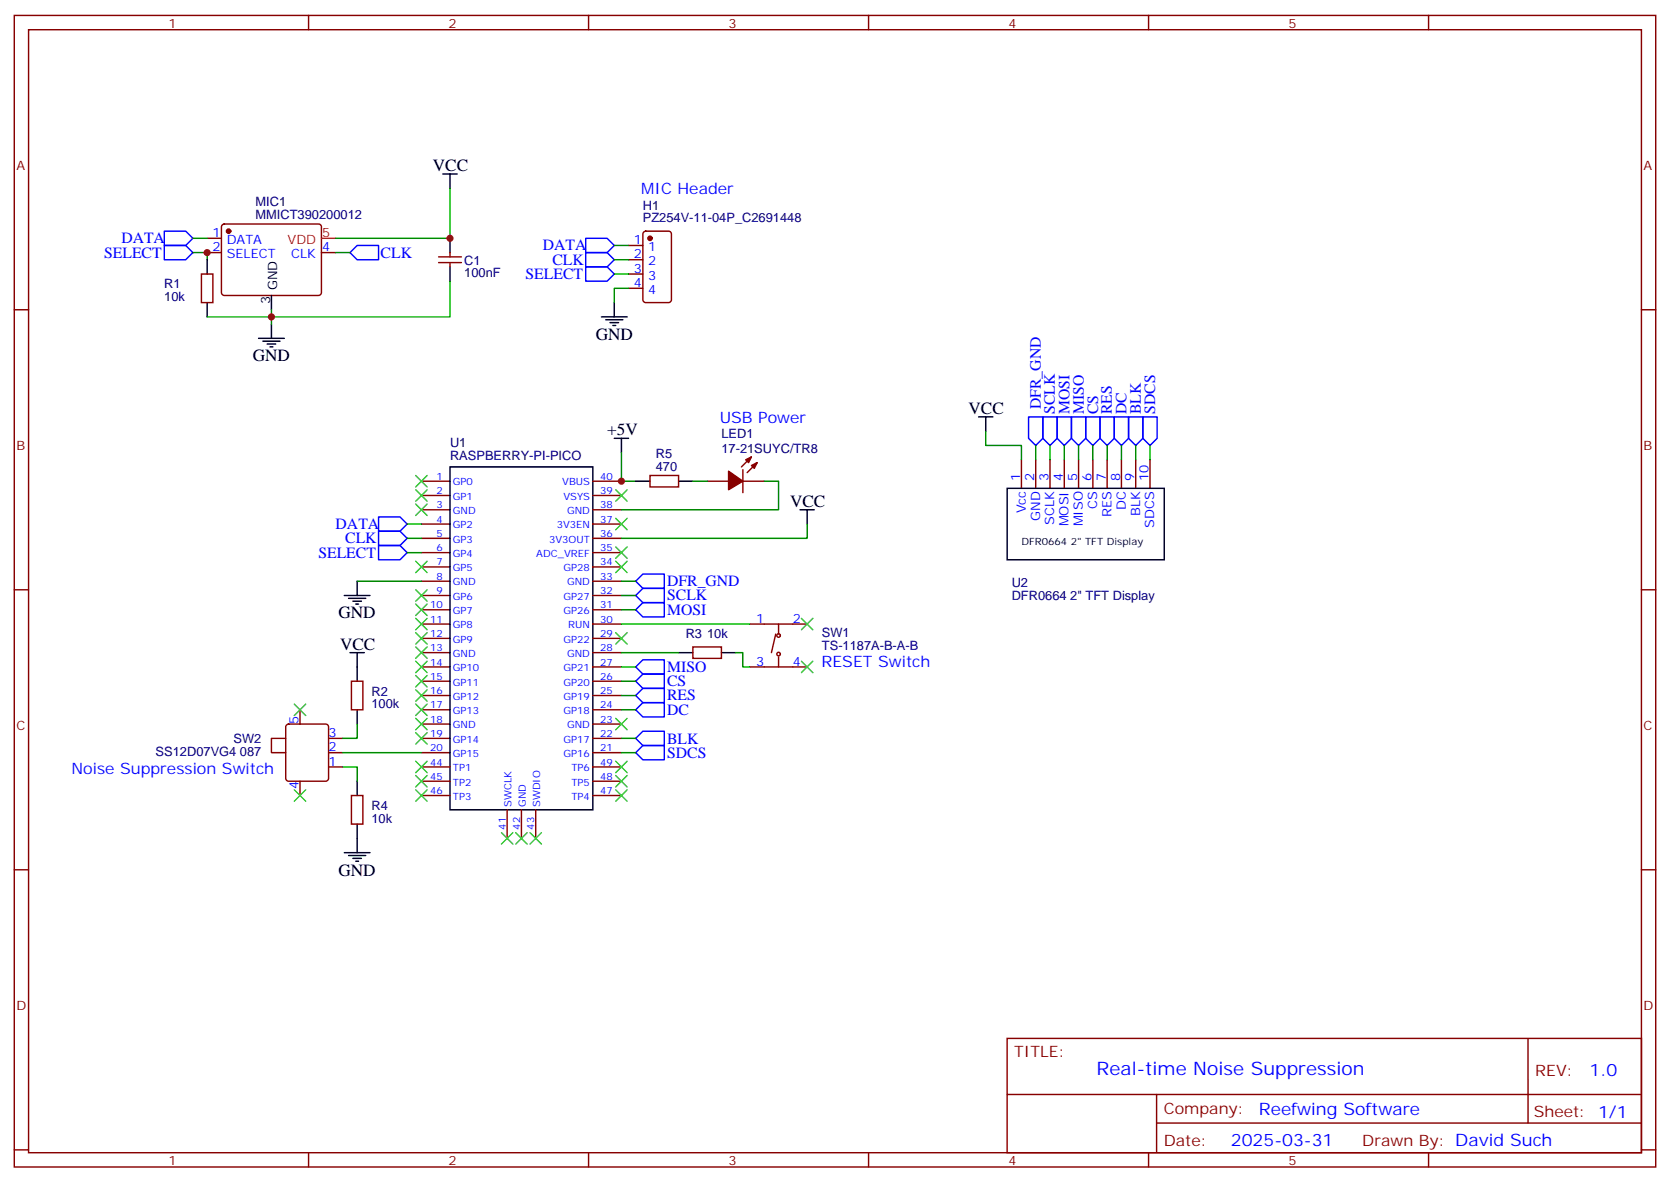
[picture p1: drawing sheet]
<svg xmlns="http://www.w3.org/2000/svg" width="412mm" height="292mm" viewBox="0 0 412 292" stroke-linecap="round" stroke-linejoin="round" font-family="sans-serif">
<g fill="none" stroke="#870000" stroke-width=".35">
<path d="M3.5 3.8h405.4v284.3h-405.4zM7.1 7.3h398.2v277.3h-398.2zM76.2 3.8v3.5M145.3 3.8v3.5M214.5 3.8v3.5M283.6 3.8v3.5M352.8 3.8v3.5M51.2 58.8h3.5M54.9 55.5l.5-.2h23.3a.71 .71 0 0 1 .7 .7v16.2a.76 .76 0 0 1-.7 .8h-23.3a.76 .76 0 0 1-.7-.8v-16.2zM159 57.3l.5-.2h5.6a.71 .71 0 0 1 .7 .7v16.2a.76 .76 0 0 1-.7 .7h-5.6a.76 .76 0 0 1-.8-.7v-16.2zM3.5 76.5h3.6M49.7 67.7h2.9v7h-2.9z"/>
<path d="M51.2 62.4h3.5M79.4 62.4h3.5M108.3 63.4h5.6M108.3 64.8h5.6M111.1 62.4v1M111.1 64.8v1.1M155.2 60.6h3.5M155.2 64.1h3.5M155.2 67.7h3.5M155.2 71.2h3.5M405.3 76.5h3.6M104.1 118.8h7"/>
<path d="M146.4 118.8h7.1M160.5 117.4h7.1v2.8h-7.1zM174.6 118.8h5.3M183.4 118.8h5.3M183.4 116v5.6M185.6 112.8l-2.5 2.5M187 114.2l-2.5 2.5M252.2 113.5v7.1M255.8 113.5v7.1M259.3 113.5v7.1M262.8 113.5v7.1M266.3 113.5v7.1"/>
<path d="M269.9 113.5v7.1M273.4 113.5v7.1M276.9 113.5v7.1M280.5 113.5v7.1M284 113.5v7.1M104.1 122.3h7M104.1 125.9h7M104.1 129.4h7M104.1 132.9h7M104.1 136.5h7M104.1 140h7M146.4 122.3h7.1"/>
<path d="M146.4 125.9h7.1M146.4 129.4h7.1M146.4 132.9h7.1M146.4 136.5h7.1M146.4 140h7.1M3.5 145.6h3.6M104.1 143.5h7M104.1 147h7M104.1 150.6h7M104.1 154.1h7M104.1 157.6h7M146.4 143.5h7.1"/>
<path d="M146.4 147h7.1M146.4 150.6h7.1M146.4 154.1h7.1M146.4 157.6h7.1M171.1 159.7h7.1v2.9h-7.1zM185.2 154.1h14.1M191.6 156.6l-1.1 4.5M192.3 154.1v2.5M405.3 145.6h3.6M70.8 179l.5-.2h9.1a.71 .71 0 0 1 .7 .7v12.7a.76 .76 0 0 1-.7 .7h-9.1a.76 .76 0 0 1-.7-.7v-12.7zM74.1 175.3v3.5M86.8 168.2h2.8v7.1h-2.8z"/>
<path d="M104.1 161.1h7M104.1 164.7h7M104.1 168.2h7M104.1 171.7h7M104.1 175.3h7M104.1 178.8h7M146.4 161.1h7.1M146.4 164.7h7.1M146.4 168.2h7.1M146.4 171.7h7.1M146.4 175.3h7.1M146.4 178.8h7.1"/>
<path d="M185.2 164.7h14.1M192.3 162.2v2.5M70.6 182.3h-3.6v3.5h3.6M74.1 192.9v3.5M81.1 182.3h3.6M81.1 185.8h3.6M81.1 189.4h3.6M86.8 196.4h2.8v7.1h-2.8zM104.1 182.3h7M104.1 185.8h7M104.1 189.4h7M104.1 192.9h7"/>
<path d="M104.1 196.4h7M125.2 200v7M128.8 200v7M132.3 200v7M146.4 182.3h7.1M146.4 185.8h7.1M146.4 189.4h7.1M146.4 192.9h7.1M146.4 196.4h7.1M3.5 214.8h3.6M405.3 214.8h3.6M248.7 256.4h156.6v28.2h-156.6z"/>
<path d="M377.3 256.4v20.9M248.7 270.2h156.5M285.6 277.3h119.6M285.6 270.2v14.2M3.5 283.9h3.6M76.2 284.6v3.5M145.3 284.6v3.5M214.5 284.6v3.5M283.6 284.6v3.5M352.8 284.6v3.5M405.3 283.9h3.6"/>
<circle cx="192.3" cy="156.9" r=".44"/>
<circle cx="192.3" cy="161.5" r=".44"/>
</g>
<g fill="#870000" stroke="#870000" stroke-width=".35">
<path d="M185.6 114.9l1.4-.7-.7 1.4z"/>
<path d="M184.1 113.5l1.5-.7-.7 1.4z"/>
<path d="M179.9 116.3l3.5 2.5-3.5 2.1z"/>
<circle cx="56.4" cy="57.1" r=".53"/>
<circle cx="160.5" cy="58.8" r=".53"/>
</g>
<path d="M79.4 58.8h3.5" fill="none" stroke="#f00" stroke-width=".35"/>
<g fill="none" stroke="#000" stroke-width=".35">
<path d="M109.4 43h3.5M111.1 43v3.5M111.1 58.8v3.6M51.2 64.1v3.6M51.2 74.7v3.5M67 73v3.5M111.1 65.9v3.5M148.5 78.2h6.4M149.6 79h4.2M150.6 79.7h2.2M151.7 74.7v3.5M63.9 83.5h6.3"/>
<path d="M64.9 84.2h4.2M66 84.9h2.1M66.7 85.7h.7M67 80v3.5M151.3 80.4h.7M111.1 115.3h35.3v84.7h-35.3zM151.7 108.2h3.5M153.5 108.2v3.6M157 118.8h3.5M167.6 118.8h3.5M241.7 102.9h3.5M243.4 102.9v3.6"/>
<path d="M197.6 125.9h3.5M199.3 125.9v3.5M248.7 120.6h38.8v17.6h-38.8zM85 147h6.4M86.1 147.7h4.2M87.1 148.4h2.2M87.8 149.2h.7M88.2 143.5v3.5M86.4 161.1h3.6M88.2 161.1v7.1M88.2 175.3v3.5M167.6 161.1h3.5"/>
<path d="M178.2 161.1h3.5M88.2 192.9v3.5M85 210.5h6.4M86.1 211.2h4.2M87.1 211.9h2.2M87.8 212.7h.7M88.2 203.5v7"/>
</g>
<g fill="none" stroke="#008700" stroke-width=".35">
<path d="M47.6 58.8h3.6M111.1 46.5v12.3h-28.2M47.6 62.4h3.6v1.7M67 76.5v3.5M82.9 62.4h3.5M111.1 69.4v8.8h-59.9M151.7 60.6h3.5M151.7 64.1h3.5M151.7 67.7h3.5M155.2 71.2h-3.5v3.5M153.5 111.8v7h3.5M171.1 118.8h3.5"/>
<path d="M188.7 118.8h3.6v7.1h-38.8M243.4 106.5v3.5h8.8v3.5M255.8 110v3.5M259.3 110v3.5M262.8 110v3.5M266.3 110v3.5M269.9 110v3.5M273.4 110v3.5M276.9 110v3.5M280.5 110v3.5M284 110v3.5M100.5 129.4h3.6"/>
<path d="M100.5 132.9h3.6M100.5 136.5h3.6M199.3 129.4v3.5h-45.8M88.2 143.5h15.9M153.5 154.1h31.7M153.5 143.5h3.5M153.5 147h3.5M153.5 150.6h3.5M88.2 178.8v3.5h-3.5M153.5 161.1h14.1M153.5 164.7h3.5M153.5 168.2h3.5"/>
<path d="M153.5 171.7h3.5M153.5 175.3h3.5M181.7 161.1h1.7v3.6h1.8M84.7 189.4h3.5v3.5M84.7 185.8h19.4M153.5 185.8h3.5M153.5 182.3h3.5"/>
</g>
<g fill="none" stroke="#00f" stroke-width=".35">
<path d="M40.6 57.1h5.3l1.7 1.7-1.7 1.8h-5.3zM144.6 58.8h5.3l1.8 1.8-1.8 1.8h-5.3zM40.6 60.6h5.3l1.7 1.8-1.7 1.7h-5.3zM88.2 60.6h5.3v3.5h-5.3l-1.8-1.7zM144.6 62.4h5.3l1.8 1.7-1.8 1.8h-5.3zM144.6 65.9h5.3l1.8 1.8-1.8 1.7h-5.3zM254 102.9h3.5v5.3l-1.7 1.8-1.8-1.8zM257.5 102.9h3.6v5.3l-1.8 1.8-1.8-1.8zM261.1 102.9h3.5v5.3l-1.8 1.8-1.7-1.8zM264.6 102.9h3.5v5.3l-1.8 1.8-1.7-1.8zM268.1 102.9h3.5v5.3l-1.7 1.8-1.8-1.8zM271.6 102.9h3.6v5.3l-1.8 1.8-1.8-1.8z"/>
<path d="M275.2 102.9h3.5v5.3l-1.8 1.8-1.7-1.8zM278.7 102.9h3.5v5.3l-1.7 1.8-1.8-1.8zM282.2 102.9h3.6v5.3l-1.8 1.8-1.8-1.8zM93.5 127.6h5.3l1.7 1.8-1.7 1.8h-5.3zM93.5 131.2h5.3l1.7 1.7-1.7 1.8h-5.3zM93.5 134.7h5.3l1.7 1.8-1.7 1.7h-5.3zM158.7 148.8h5.3v3.5h-5.3l-1.7-1.7zM158.7 145.3h5.3v3.5h-5.3l-1.7-1.8zM158.7 141.7h5.3v3.6h-5.3l-1.7-1.8zM157 175.3l1.7-1.8h5.3v3.5h-5.3zM158.7 166.4h5.3v3.6h-5.3l-1.7-1.8zM158.7 170h5.3v3.5h-5.3l-1.7-1.8z"/>
<path d="M158.7 162.9h5.3v3.5h-5.3l-1.7-1.7zM158.7 180.6h5.3v3.5h-5.3l-1.7-1.8zM158.7 184.1h5.3v3.5h-5.3l-1.7-1.8z"/>
</g>
<g fill="none" stroke="#3c3" stroke-width=".35">
<path d="M102.7 117.4l2.8 2.8M105.5 117.4l-2.8 2.8M102.7 120.9l2.8 2.9M102.7 124.5l2.8 2.8M102.7 138.6l2.8 2.8M105.5 120.9l-2.8 2.9M105.5 124.5l-2.8 2.8M105.5 138.6l-2.8 2.8M152 120.9l2.9 2.9M152 128l2.9 2.8M152 135l2.9 2.9M152 138.6l2.9 2.8"/>
<path d="M154.9 138.6l-2.9 2.8M154.9 120.9l-2.9 2.9M154.9 128l-2.9 2.8M154.9 135l-2.9 2.9M102.7 145.6l2.8 2.8M102.7 149.2l2.8 2.8M102.7 152.7l2.8 2.8M102.7 156.2l2.8 2.8M102.7 159.7l2.8 2.9M105.5 145.6l-2.8 2.8M105.5 149.2l-2.8 2.8M105.5 152.7l-2.8 2.8"/>
<path d="M105.5 156.2l-2.8 2.8M105.5 159.7l-2.8 2.9M152 156.2l2.9 2.8M154.9 156.2l-2.9 2.8M197.9 152.7l2.8 2.8M200.7 152.7l-2.8 2.8M72.7 173.8l2.8 2.9M75.5 173.8l-2.8 2.9M102.7 163.3l2.8 2.8M102.7 166.8l2.8 2.8M102.7 170.3l2.8 2.8M102.7 173.8l2.8 2.9"/>
<path d="M102.7 177.4l2.8 2.8M105.5 170.3l-2.8 2.8M105.5 177.4l-2.8 2.8M105.5 163.3l-2.8 2.8M105.5 166.8l-2.8 2.8M105.5 173.8l-2.8 2.9M152 177.4l2.9 2.8M154.9 177.4l-2.9 2.8M197.9 163.3l2.8 2.8M200.7 163.3l-2.8 2.8M72.7 195l2.8 2.8M75.5 195l-2.8 2.8"/>
<path d="M102.7 188l2.8 2.8M102.7 191.5l2.8 2.8M102.7 195l2.8 2.8M102.7 180.9l2.8 2.8M105.5 188l-2.8 2.8M105.5 191.5l-2.8 2.8M105.5 195l-2.8 2.8M105.5 180.9l-2.8 2.8M152 188l2.9 2.8M152 191.5l2.9 2.8M152 195l2.9 2.8M154.9 188l-2.9 2.8"/>
<path d="M154.9 191.5l-2.9 2.8M154.9 195l-2.9 2.8M123.8 205.6l2.8 2.8M126.6 205.6l-2.8 2.8M127.4 205.6l2.8 2.8M130.2 205.6l-2.8 2.8M130.9 205.6l2.8 2.8M133.7 205.6l-2.8 2.8"/>
</g>
<g fill="#c00">
<circle cx="67" cy="78.2" r=".88"/>
<circle cx="51.2" cy="62.4" r=".88"/>
<circle cx="111.1" cy="58.8" r=".88"/>
<circle cx="153.5" cy="118.8" r=".88"/>
</g>
<text font-size="4.6" fill="#00f" x="270.8" y="265.4">Real-time Noise Suppression</text>
<g font-size="4.2">
<text x="106.9" y="42.3">VCC</text>
<text x="147.1" y="83.9">GND</text>
<text x="62.4" y="89.2">GND</text>
<text x="149.9" y="107.5">+5V</text>
<text x="239.2" y="102.2">VCC</text>
<text x="195.1" y="125.2">VCC</text>
<text x="83.6" y="152.7">GND</text>
<text x="84" y="160.4">VCC</text>
<text x="83.6" y="216.2">GND</text>
</g>
<g font-size="4.2" fill="#00f">
<text x="392.5" y="265.7">1.0</text>
<text x="310.9" y="275.2">Reefwing Software</text>
<text x="304" y="283">2025-03-31</text>
</g>
<g font-size="3.9" fill="#00f">
<text x="158.3" y="48">MIC Header</text>
<text x="25.7" y="63.6">SELECT</text>
<text x="30" y="60.1">DATA</text>
<text x="94" y="63.6">CLK</text>
<text x="134" y="61.8">DATA</text>
<text x="136.4" y="65.4">CLK</text>
<text x="129.8" y="68.9">SELECT</text>
<text x="257" y="101" transform="rotate(-90 257 101)">DFR_GND</text>
<text x="177.7" y="104.4">USB Power</text>
<text x="260.5" y="102.2" transform="rotate(-90 260.5 102.2)">SCLK</text>
<text x="264.1" y="102.2" transform="rotate(-90 264.1 102.2)">MOSI</text>
<text x="267.6" y="102.2" transform="rotate(-90 267.6 102.2)">MISO</text>
<text x="271.1" y="102.2" transform="rotate(-90 271.1 102.2)">CS</text>
<text x="274.6" y="102.2" transform="rotate(-90 274.6 102.2)">RES</text>
<text x="278.2" y="102.2" transform="rotate(-90 278.2 102.2)">DC</text>
<text x="281.7" y="102.2" transform="rotate(-90 281.7 102.2)">BLK</text>
<text x="285.3" y="102.2" transform="rotate(-90 285.3 102.2)">SDCS</text>
<text x="82.9" y="130.6">DATA</text>
<text x="78.6" y="137.7">SELECT</text>
<text x="85.3" y="134.2">CLK</text>
<text x="164.7" y="148.2">SCLK</text>
<text x="164.7" y="144.7">DFR_GND</text>
<text x="164.7" y="151.8">MOSI</text>
<text x="164.7" y="165.9">MISO</text>
<text x="202.8" y="164.7">RESET Switch</text>
<text x="164.7" y="169.5">CS</text>
<text x="164.7" y="172.9">RES</text>
<text x="164.7" y="176.5">DC</text>
<text x="164.7" y="183.6">BLK</text>
<text x="17.6" y="191.1">Noise Suppression Switch</text>
<text x="164.7" y="187.1">SDCS</text>
</g>
<g font-size="3.9" fill="#800">
<text x="250.5" y="261">TITLE:</text>
<text x="379.1" y="265.7">REV:</text>
<text x="287.4" y="275.2">Company:</text>
<text x="378.7" y="275.8">Sheet: 1/1</text>
<text x="287.4" y="282.9">Date:</text>
<text x="336.4" y="282.9">Drawn By: David Such</text>
</g>
<g font-size="3.2" fill="#800">
<text x="41.6" y="6.8">1</text>
<text x="110.8" y="6.8">2</text>
<text x="179.9" y="6.8">3</text>
<text x="249.1" y="6.8">4</text>
<text x="318.2" y="6.8">5</text>
<text x="4.1" y="41.9">A</text>
<text x="405.9" y="41.9">A</text>
<text x="4.1" y="111.1">B</text>
<text x="405.9" y="111.1">B</text>
<text x="4.1" y="180.2">C</text>
<text x="405.9" y="180.2">C</text>
<text x="4.1" y="249.3">D</text>
<text x="405.9" y="249.3">D</text>
<text x="41.6" y="287.6">1</text>
<text x="110.8" y="287.6">2</text>
<text x="179.9" y="287.6">3</text>
<text x="249.1" y="287.6">4</text>
<text x="318.2" y="287.6">5</text>
</g>
<g font-size="3.2" fill="#000080">
<text x="63.1" y="50.8">MIC1</text>
<text x="158.7" y="51.8">H1</text>
<text x="63.1" y="54">MMICT390200012</text>
<text x="158.7" y="54.8">PZ254V-11-04P_C2691448</text>
<text x="114.7" y="65.3">C1</text>
<text x="40.6" y="71.2">R1</text>
<text x="114.7" y="68.5">100nF</text>
<text x="40.6" y="74.4">10k</text>
<text x="111.1" y="113.5">RASPBERRY-PI-PICO</text>
<text x="111.1" y="110.3">U1</text>
<text x="161.9" y="113.2">R5</text>
<text x="178.2" y="111.8">17-21SUYC/TR8</text>
<text x="178.2" y="108.2">LED1</text>
<text x="161.9" y="116.3">470</text>
<text x="249.8" y="148.2">DFR0664 2&quot; TFT Display</text>
<text x="249.8" y="145">U2</text>
<text x="169.3" y="157.6">R3</text>
<text x="174.6" y="157.6">10k</text>
<text x="203" y="160.5">TS-1187A-B-A-B</text>
<text x="203" y="157.4">SW1</text>
<text x="91.7" y="171.7">R2</text>
<text x="91.7" y="174.8">100k</text>
<text x="57.7" y="183.4">SW2</text>
<text x="38.4" y="186.6">SS12D07VG4 087</text>
<text x="91.7" y="203.1">10k</text>
<text x="91.7" y="200">R4</text>
</g>
<g font-size="3.2" fill="#00f">
<text x="52.5" y="58.5">1</text>
<text x="52.5" y="62">2</text>
<text x="56" y="60.3">DATA</text>
<text x="56" y="63.8">SELECT</text>
<text x="71.9" y="63.8">CLK</text>
<text x="79.6" y="62">4</text>
<text x="156.6" y="60.3">1</text>
<text x="156.6" y="63.8">2</text>
<text x="160.1" y="62">1</text>
<text x="160.1" y="65.5">2</text>
<text x="156.6" y="67.3">3</text>
<text x="156.6" y="70.8">4</text>
<text x="160.1" y="69.1">3</text>
<text x="160.1" y="72.6">4</text>
<text x="251.9" y="118.8" transform="rotate(-90 251.9 118.8)">1</text>
<text x="255.4" y="118.8" transform="rotate(-90 255.4 118.8)">2</text>
<text x="258.9" y="118.8" transform="rotate(-90 258.9 118.8)">3</text>
<text x="262.5" y="118.8" transform="rotate(-90 262.5 118.8)">4</text>
<text x="266" y="118.8" transform="rotate(-90 266 118.8)">5</text>
<text x="269.5" y="118.8" transform="rotate(-90 269.5 118.8)">6</text>
<text x="273" y="118.8" transform="rotate(-90 273 118.8)">7</text>
<text x="276.6" y="118.8" transform="rotate(-90 276.6 118.8)">8</text>
<text x="280.1" y="118.8" transform="rotate(-90 280.1 118.8)">9</text>
<text x="283.6" y="118.8" transform="rotate(-90 283.6 118.8)">10</text>
<text x="270.9" y="125.7" transform="rotate(-90 270.9 125.7)">CS</text>
<text x="278" y="125.9" transform="rotate(-90 278 125.9)">DC</text>
<text x="253.3" y="126.8" transform="rotate(-90 253.3 126.8)">Vcc</text>
<text x="256.8" y="128.6" transform="rotate(-90 256.8 128.6)">GND</text>
<text x="260.3" y="129.6" transform="rotate(-90 260.3 129.6)">SCLK</text>
<text x="263.9" y="130" transform="rotate(-90 263.9 130)">MOSI</text>
<text x="267.4" y="130" transform="rotate(-90 267.4 130)">MISO</text>
<text x="274.5" y="127.7" transform="rotate(-90 274.5 127.7)">RES</text>
<text x="281.5" y="127.4" transform="rotate(-90 281.5 127.4)">BLK</text>
<text x="285" y="130.3" transform="rotate(-90 285 130.3)">SDCS</text>
<text x="186.7" y="153.7">1</text>
<text x="195.8" y="153.7">2</text>
<text x="186.7" y="164.3">3</text>
<text x="195.8" y="164.3">4</text>
<text x="73.7" y="178.8" transform="rotate(-90 73.7 178.8)">5</text>
<text x="81.1" y="185.5">2</text>
<text x="81.1" y="182">3</text>
<text x="81.1" y="189">1</text>
<text x="73.7" y="194.9" transform="rotate(-90 73.7 194.9)">4</text>
</g>
<g font-size="3.2" fill="#f00">
<text x="79.6" y="58.5">5</text>
<text x="71" y="60.3">VDD</text>
</g>
<g font-size="3.2">
<text x="68.4" y="71.6" transform="rotate(-90 68.4 71.6)">GND</text>
<text x="66.7" y="75.1" transform="rotate(-90 66.7 75.1)">3</text>
</g>
<g font-size="2.5" fill="#00f">
<text x="107.8" y="118.5">1</text>
<text x="111.8" y="119.9">GP0</text>
<text x="138.8" y="119.9">VBUS</text>
<text x="148.2" y="118.5">40</text>
<text x="107.8" y="122">2</text>
<text x="107.8" y="125.5">3</text>
<text x="111.8" y="123.4">GP1</text>
<text x="139.1" y="123.4">VSYS</text>
<text x="148.2" y="125.5">38</text>
<text x="148.2" y="122">39</text>
<text x="107.8" y="129">4</text>
<text x="111.8" y="126.9">GND</text>
<text x="111.8" y="130.5">GP2</text>
<text x="137.5" y="130.5">3V3EN</text>
<text x="140" y="126.9">GND</text>
<text x="148.2" y="129">37</text>
<text x="107.8" y="132.6">5</text>
<text x="107.8" y="136.1">6</text>
<text x="111.8" y="134">GP3</text>
<text x="111.8" y="137.5">GP4</text>
<text x="132.4" y="137.5">ADC_VREF</text>
<text x="135.6" y="134">3V3OUT</text>
<text x="148.2" y="136.1">35</text>
<text x="148.2" y="132.6">36</text>
<text x="107.8" y="139.6">7</text>
<text x="107.8" y="143.2">8</text>
<text x="111.8" y="141">GP5</text>
<text x="139.2" y="141">GP28</text>
<text x="148.2" y="143.2">33</text>
<text x="148.2" y="139.6">34</text>
<text x="107.8" y="146.7">9</text>
<text x="111.8" y="144.6">GND</text>
<text x="111.8" y="148.1">GP6</text>
<text x="139.2" y="148.1">GP27</text>
<text x="140" y="144.6">GND</text>
<text x="148.2" y="146.7">32</text>
<text x="106.2" y="150.2">10</text>
<text x="106.2" y="153.7">11</text>
<text x="111.8" y="151.6">GP7</text>
<text x="111.8" y="155.2">GP8</text>
<text x="139.2" y="151.6">GP26</text>
<text x="140.3" y="155.2">RUN</text>
<text x="148.2" y="153.7">30</text>
<text x="148.2" y="150.2">31</text>
<text x="106.2" y="157.3">12</text>
<text x="106.2" y="160.8">13</text>
<text x="111.8" y="158.7">GP9</text>
<text x="139.2" y="158.7">GP22</text>
<text x="148.2" y="160.8">28</text>
<text x="148.2" y="157.3">29</text>
<text x="106.2" y="164.3">14</text>
<text x="106.2" y="167.9">15</text>
<text x="111.8" y="162.2">GND</text>
<text x="111.8" y="165.7">GP10</text>
<text x="139.2" y="165.7">GP21</text>
<text x="140" y="162.2">GND</text>
<text x="148.2" y="167.9">26</text>
<text x="148.2" y="164.3">27</text>
<text x="106.2" y="171.4">16</text>
<text x="111.8" y="169.3">GP11</text>
<text x="111.8" y="172.8">GP12</text>
<text x="139.2" y="172.8">GP19</text>
<text x="139.2" y="169.3">GP20</text>
<text x="148.2" y="171.4">25</text>
<text x="106.2" y="174.9">17</text>
<text x="106.2" y="178.4">18</text>
<text x="111.8" y="176.3">GP13</text>
<text x="111.8" y="179.8">GND</text>
<text x="139.2" y="176.3">GP18</text>
<text x="140" y="179.8">GND</text>
<text x="148.2" y="178.4">23</text>
<text x="148.2" y="174.9">24</text>
<text x="106.2" y="182">19</text>
<text x="106.2" y="185.5">20</text>
<text x="111.8" y="183.4">GP14</text>
<text x="139.2" y="183.4">GP17</text>
<text x="148.2" y="182">22</text>
<text x="148.2" y="185.5">21</text>
<text x="106.2" y="189">44</text>
<text x="111.8" y="186.9">GP15</text>
<text x="111.8" y="190.4">TP1</text>
<text x="139.2" y="186.9">GP16</text>
<text x="141.1" y="190.4">TP6</text>
<text x="148.2" y="189">49</text>
<text x="106.2" y="196.1">46</text>
<text x="106.2" y="192.5">45</text>
<text x="111.8" y="197.5">TP3</text>
<text x="111.8" y="194">TP2</text>
<text x="141.1" y="194">TP5</text>
<text x="141.1" y="197.5">TP4</text>
<text x="148.2" y="192.5">48</text>
<text x="148.2" y="196.1">47</text>
<text x="126.3" y="199.2" transform="rotate(-90 126.3 199.2)">SWCLK</text>
<text x="129.8" y="199.2" transform="rotate(-90 129.8 199.2)">GND</text>
<text x="133.3" y="199.2" transform="rotate(-90 133.3 199.2)">SWDIO</text>
<text x="124.9" y="204.9" transform="rotate(-90 124.9 204.9)">41</text>
<text x="128.4" y="204.9" transform="rotate(-90 128.4 204.9)">42</text>
<text x="131.9" y="204.9" transform="rotate(-90 131.9 204.9)">43</text>
</g>
<text font-size="2.5" x="252.2" y="134.7">DFR0664 2&quot; TFT Display</text>
</svg>
